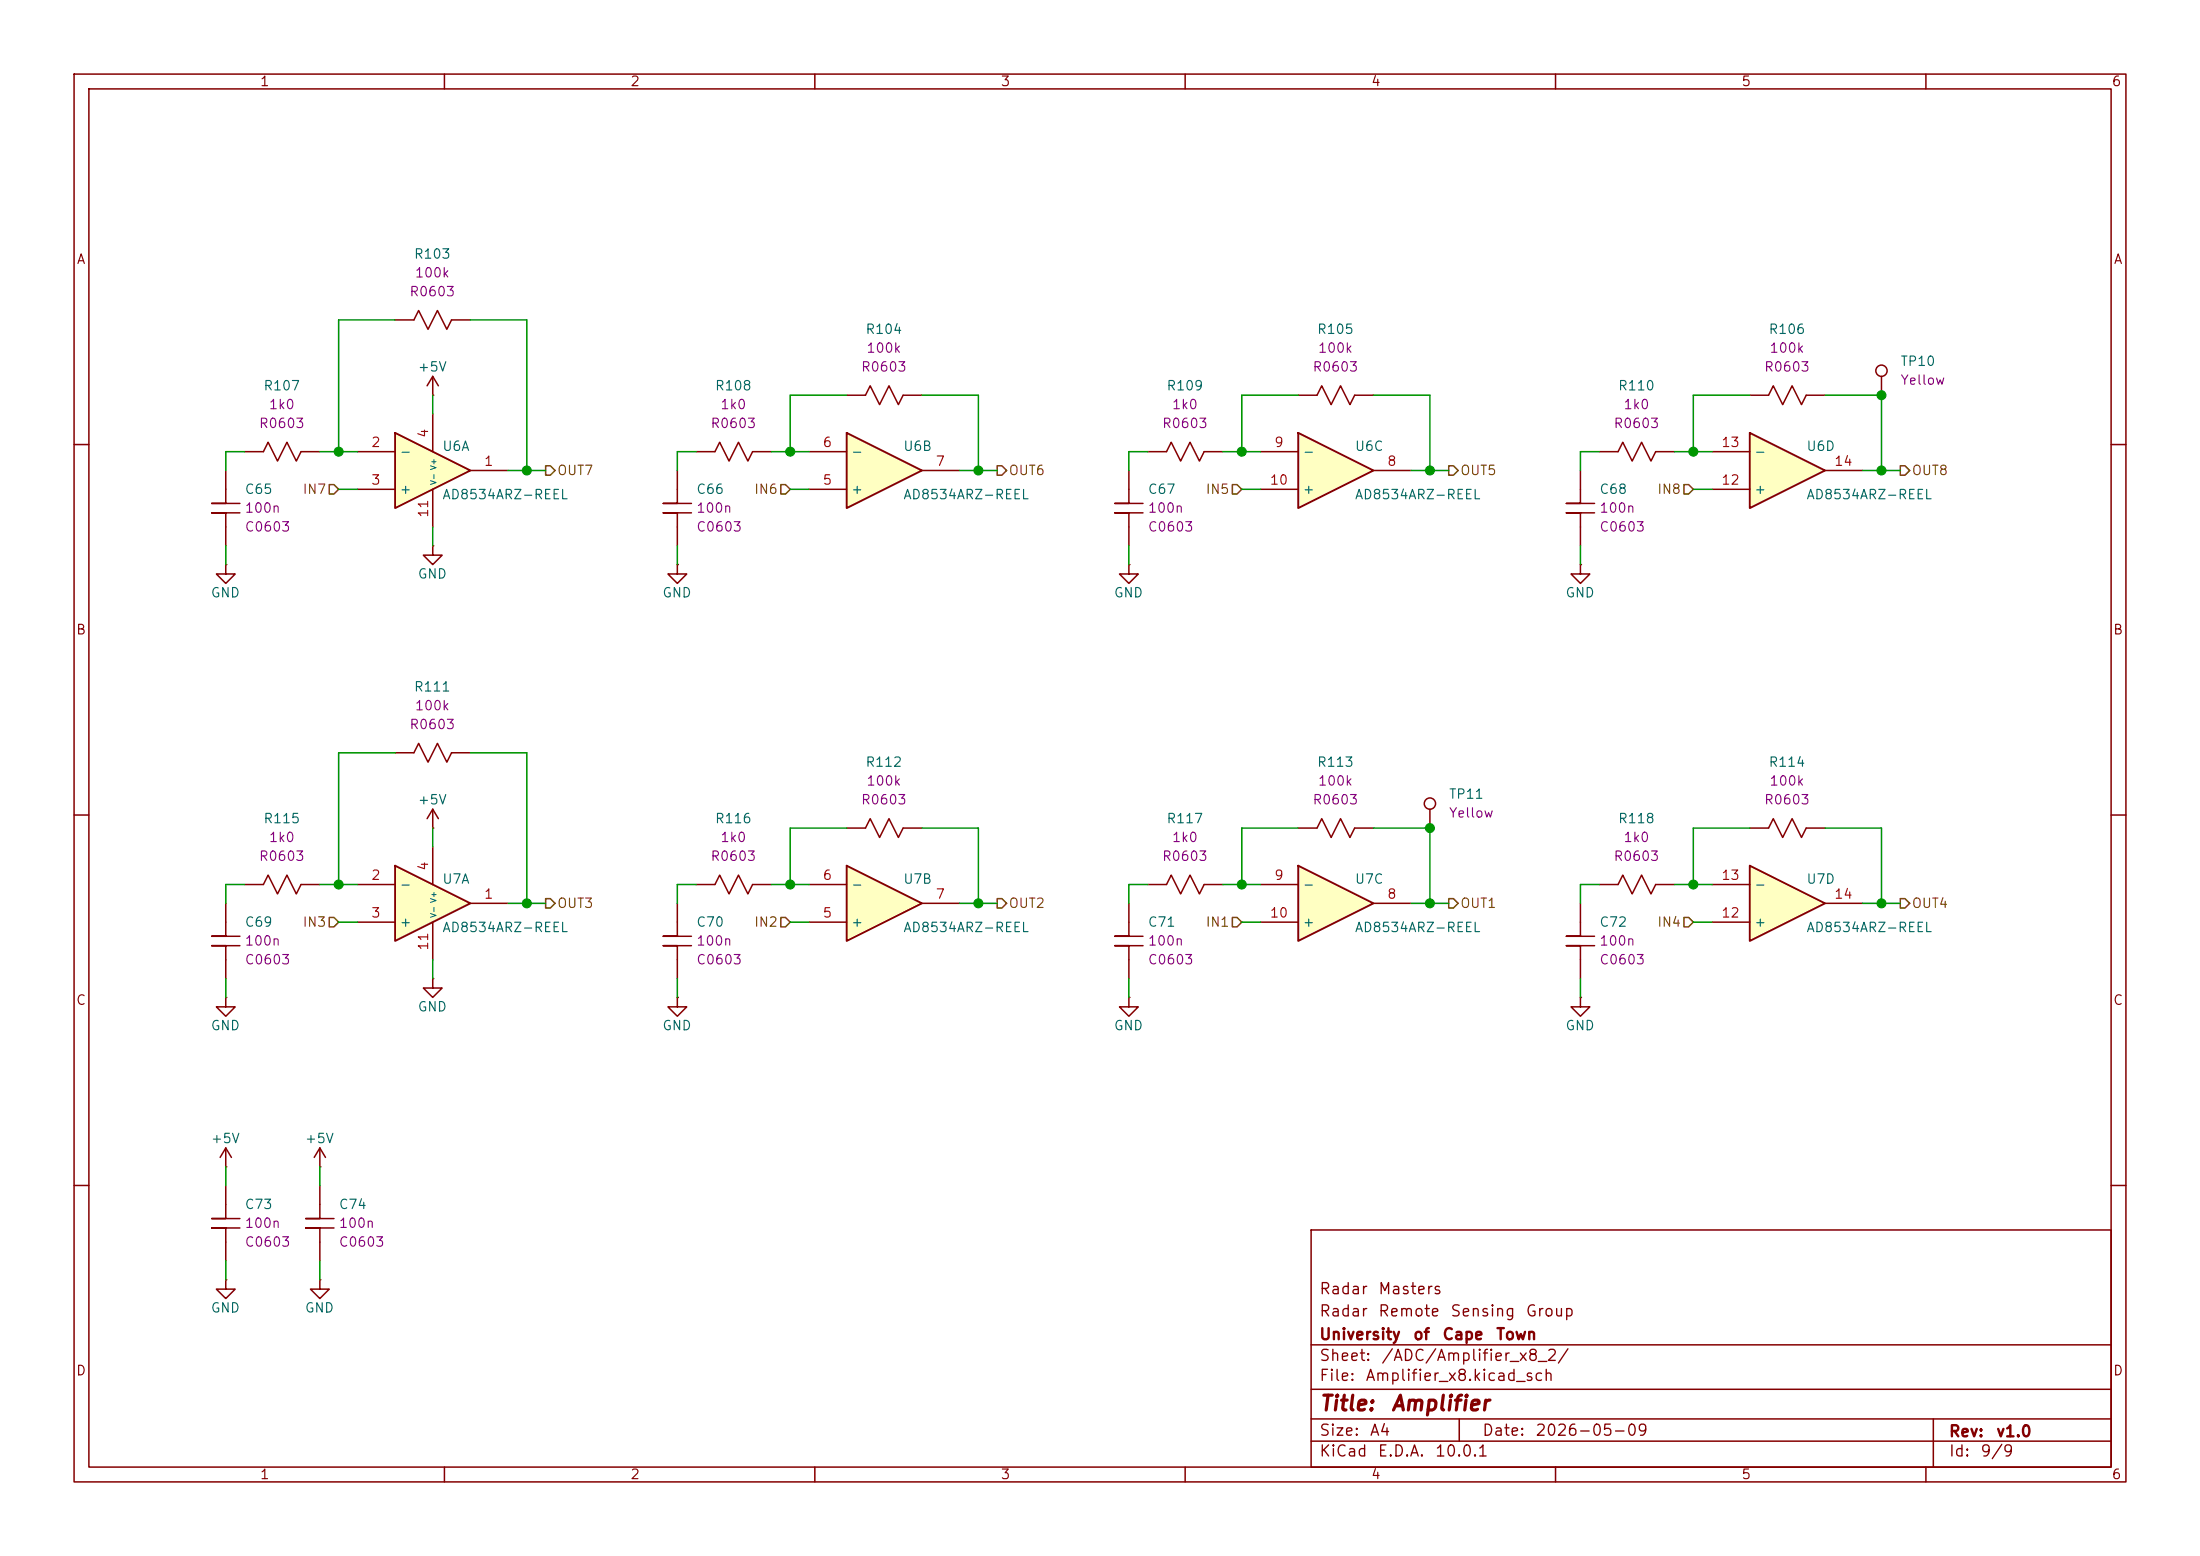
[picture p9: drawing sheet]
<svg xmlns="http://www.w3.org/2000/svg" width="297mm" height="210mm" viewBox="0 0 297 210" stroke-linecap="round" stroke-linejoin="round" font-family="sans-serif">
<g fill="none" stroke="#840000" stroke-width=".2">
<path d="M10 10h277v190h-277zM12 12h273v186h-273zM60 10v2M110 10v2M160 10v2M210 10v2M260 10v2M10 60h2M215.9 61h2.5l.7-1.3 1.2 2.5 1.3-2.5 1.3 2.5 .6-1.2h2.6M285 60h2M10 110h2M285 110h2"/>
<path d="M58.4 132.1v1.3h1.3l-1.3 1.2-1.3-1.2h1.3M58.4 132.1h.1M10 160h2M43.2 160v4.5h-1.9h3.8M45.1 165.7h-3.8h1.9v4.5M177 166h108v32h-108zM285 160h2M60 198v2M110 198v2M160 198v2M177 194.5h108M177 191.5h108"/>
<path d="M177 187.5h108M177 181.5h108M197 191.5v3M210 198v2M260 198v2M261 191.5v6.5"/>
</g>
<path d="M114.3 116.8l10.2 5.1-10.2 5.1z" fill="#ffffc2"/>
<path d="M114.3 116.8l10.2 5.1-10.2 5.1z" fill="none" stroke="#840000" stroke-width=".25"/>
<path d="M109.2 119.4h5.1M109.2 124.5h5.1M124.5 121.9h5" fill="none" stroke="#840000" stroke-width=".2"/>
<path d="M53.3 116.8l10.2 5.1-10.2 5.1z" fill="#ffffc2"/>
<path d="M53.3 116.8l10.2 5.1-10.2 5.1z" fill="none" stroke="#840000" stroke-width=".25"/>
<path d="M48.3 119.4h5M58.4 114.3v5.1M48.3 124.5h5M58.4 124.5v5M63.5 121.9h5.1" fill="none" stroke="#840000" stroke-width=".2"/>
<path d="M175.3 58.4l10.1 5.1-10.1 5.1z" fill="#ffffc2"/>
<path d="M175.3 58.4l10.1 5.1-10.1 5.1z" fill="none" stroke="#840000" stroke-width=".25"/>
<path d="M175.3 53.3h2.5l.6-1.2 1.3 2.5 1.3-2.5 1.2 2.5 .7-1.3h2.5M170.2 61h5.1M170.2 66h5.1M185.4 63.5h5.1M152.4 134.6v1.3h1.3l-1.3 1.3-1.3-1.3h1.3M152.4 134.6h.1" fill="none" stroke="#840000" stroke-width=".2"/>
<path d="M236.2 116.8l10.2 5.1-10.2 5.1z" fill="#ffffc2"/>
<path d="M236.2 116.8l10.2 5.1-10.2 5.1z" fill="none" stroke="#840000" stroke-width=".25"/>
<path d="M231.1 119.4h5.1M213.4 121.9v4.5h-1.9h3.8M213.4 134.6v1.3h1.2l-1.2 1.3-1.3-1.3h1.3M213.4 134.6h.1M215.3 127.6h-3.8h1.9v4.5M231.1 124.5h5.1M246.4 121.9h5.1" fill="none" stroke="#840000" stroke-width=".2"/>
<path d="M114.3 58.4l10.2 5.1-10.2 5.1z" fill="#ffffc2"/>
<path d="M114.3 58.4l10.2 5.1-10.2 5.1z" fill="none" stroke="#840000" stroke-width=".25"/>
<path d="M114.3 53.3h2.5l.7-1.2 1.2 2.5 1.3-2.5 1.3 2.5 .6-1.3h2.6M109.2 66h5.1M109.2 61h5.1M124.5 63.5h5M175.3 111.8h2.5l.6-1.3 1.3 2.5 1.3-2.5 1.2 2.5 .7-1.2h2.5M236.2 111.8h2.6l.6-1.3 1.3 2.5 1.2-2.5 1.3 2.5 .6-1.2h2.6M30.5 121.9v4.5h-1.9h3.8M32.4 127.6h-3.8h1.9v4.5M30.5 172.7v1.3h1.2l-1.2 1.3-1.3-1.3h1.3M30.5 172.7h.1M43.2 172.7v1.3h1.2l-1.2 1.3-1.3-1.3h1.3M43.2 172.7h.1" fill="none" stroke="#840000" stroke-width=".2"/>
<path d="M175.3 116.8l10.1 5.1-10.1 5.1z" fill="#ffffc2"/>
<path d="M175.3 116.8l10.1 5.1-10.1 5.1z" fill="none" stroke="#840000" stroke-width=".25"/>
<g fill="none" stroke="#840000" stroke-width=".2">
<path d="M236.2 53.3h2.6l.6-1.2 1.3 2.5 1.2-2.5 1.3 2.5 .6-1.3h2.6M254 50.8v2.5M152.4 63.5v4.4h-1.9h3.8M152.4 76.2v1.3h1.3l-1.3 1.2-1.3-1.2h1.3M152.4 76.2h.1M154.3 69.2h-3.8h1.9v4.5M154.9 61h2.6l.6-1.3 1.3 2.5 1.3-2.5 1.2 2.5 .7-1.2h2.5M213.4 76.2v1.3h1.2l-1.2 1.2-1.3-1.2h1.3M213.4 76.2h.1M213.4 63.5v4.4h-1.9h3.8M215.3 69.2h-3.8h1.9v4.5M94 119.4h2.5l.7-1.3 1.2 2.6 1.3-2.6 1.3 2.6 .6-1.3h2.5"/>
<path d="M114.3 111.8h2.5l.7-1.3 1.2 2.5 1.3-2.5 1.3 2.5 .6-1.2h2.6M154.9 119.4h2.6l.6-1.3 1.3 2.6 1.3-2.6 1.2 2.6 .7-1.3h2.5M170.2 119.4h5.1M193 109.2v2.6M91.4 134.6v1.3h1.3l-1.3 1.3-1.2-1.3h1.2M91.4 134.6h.1M91.4 121.9v4.5h-1.9h3.8M93.3 127.6h-3.8h1.9v4.5M152.4 121.9v4.5h-1.9h3.8M154.3 127.6h-3.8h1.9v4.5M170.2 124.5h5.1M185.4 121.9h5.1"/>
<circle cx="254" cy="50" r=".76"/>
<circle cx="193" cy="108.5" r=".76"/>
</g>
<path d="M236.2 58.4l10.2 5.1-10.2 5.1z" fill="#ffffc2"/>
<path d="M236.2 58.4l10.2 5.1-10.2 5.1z" fill="none" stroke="#840000" stroke-width=".25"/>
<path d="M58.4 73.7v1.2h1.3l-1.3 1.3-1.3-1.3h1.3M58.4 73.7h.1M231.1 66h5.1M231.1 61h5.1M246.4 63.5h5.1M215.9 119.4h2.5l.7-1.3 1.2 2.6 1.3-2.6 1.3 2.6 .6-1.3h2.6" fill="none" stroke="#840000" stroke-width=".2"/>
<path d="M53.3 58.4l10.2 5.1-10.2 5.1z" fill="#ffffc2"/>
<path d="M53.3 58.4l10.2 5.1-10.2 5.1z" fill="none" stroke="#840000" stroke-width=".25"/>
<g fill="none" stroke="#840000" stroke-width=".2">
<path d="M53.3 43.2h2.6l.6-1.3 1.3 2.6 1.3-2.6 1.2 2.6 .7-1.3h2.5M58.4 53.3h.1M58.4 50.8v2.5M58.4 55.9v5.1M58.4 50.8l-.7 1.3M58.4 50.8l.8 1.3M30.5 76.2v1.3h1.2l-1.2 1.2-1.3-1.2h1.3M30.5 76.2h.1M30.5 63.5v4.4h-1.9h3.8M32.4 69.2h-3.8h1.9v4.5M33 61h2.6l.6-1.3 1.3 2.5 1.2-2.5 1.3 2.5 .6-1.2h2.6M48.3 61h5"/>
<path d="M48.3 66h5M58.4 66v5.1M63.5 63.5h5.1M91.4 76.2v1.3h1.3l-1.3 1.2-1.2-1.2h1.2M91.4 76.2h.1M91.4 63.5v4.4h-1.9h3.8M93.3 69.2h-3.8h1.9v4.5M94 61h2.5l.7-1.3 1.2 2.5 1.3-2.5 1.3 2.5 .6-1.2h2.5M33 119.4h2.6l.6-1.3 1.3 2.6 1.2-2.6 1.3 2.6 .6-1.3h2.6M53.3 101.6h2.6l.6-1.3 1.3 2.6 1.3-2.6 1.2 2.6 .7-1.3h2.5M58.4 111.8h.1M58.4 109.2v2.6"/>
<path d="M58.4 109.2l-.7 1.3M58.4 109.2l.8 1.3M30.5 134.6v1.3h1.2l-1.2 1.3-1.3-1.3h1.3M30.5 134.6h.1M30.5 157.5h.1M30.5 154.9v2.6M30.5 154.9l-.8 1.3M30.5 154.9l.7 1.3M43.2 157.5h.1M43.2 154.9l-.8 1.3M43.2 154.9l.7 1.3M43.2 154.9v2.6"/>
<path d="M30.5 160v4.5h-1.9h3.8M32.4 165.7h-3.8h1.9v4.5"/>
</g>
<g fill="none" stroke="#725600" stroke-width=".2">
<path d="M44.4 65.4h.7l.6 .6-.6 .7h-.7zM73.7 62.9h.6l.6 .6-.6 .6h-.6zM105.4 65.4h.6l.7 .6-.7 .7h-.6zM134.6 62.9h.7l.6 .6-.6 .6h-.7zM166.4 65.4h.6l.6 .6-.6 .7h-.6zM195.6 62.9h.6l.6 .6-.6 .6h-.6zM227.3 65.4h.7l.6 .6-.6 .7h-.7zM256.5 62.9h.7l.6 .6-.6 .6h-.7zM44.4 123.8h.7l.6 .7-.6 .6h-.7zM73.7 121.3h.6l.6 .6-.6 .7h-.6zM105.4 123.8h.6l.7 .7-.7 .6h-.6zM134.6 121.3h.7l.6 .6-.6 .7h-.7z"/>
<path d="M166.4 123.8h.6l.6 .7-.6 .6h-.6zM195.6 121.3h.6l.6 .6-.6 .7h-.6zM227.3 123.8h.7l.6 .7-.6 .6h-.7zM256.5 121.3h.7l.6 .6-.6 .7h-.7z"/>
</g>
<g fill="none" stroke="#009600" stroke-width=".2">
<path d="M53.3 43.2h-7.6v17.8M58.4 53.3v2.6M63.5 43.2h7.6v20.3M114.3 53.3h-7.6v7.7M124.5 53.3h7.6v10.2M175.3 53.3h-7.7v7.7M185.4 53.3h7.6v10.2M236.2 53.3h-7.6v7.7M246.4 53.3h7.6v10.2M30.5 73.7v2.5M33 61h-2.5v2.5M43.2 61h5.1"/>
<path d="M45.7 66h2.6M58.4 71.1v2.6M68.6 63.5h5.1M91.4 73.7v2.5M94 61h-2.6v2.5M104.1 61h5.1M106.7 66h2.5M129.5 63.5h5.1M152.4 73.7v2.5M154.9 61h-2.5v2.5M165.1 61h5.1M167.6 66h2.6"/>
<path d="M190.5 63.5h5.1M213.4 73.7v2.5M215.9 61h-2.5v2.5M226.1 61h5M228.6 66h2.5M251.5 63.5h5M33 119.4h-2.5v2.5M43.2 119.4h5.1M53.3 101.6h-7.6v17.8M58.4 111.8v2.5M63.5 101.6h7.6v20.3M94 119.4h-2.6v2.5"/>
<path d="M104.1 119.4h5.1M114.3 111.8h-7.6v7.6M124.5 111.8h7.6v10.1M154.9 119.4h-2.5v2.5M165.1 119.4h5.1M175.3 111.8h-7.7v7.6M185.4 111.8h7.6v10.1M215.9 119.4h-2.5v2.5M226.1 119.4h5M236.2 111.8h-7.6v7.6M246.4 111.8h7.6v10.1M30.5 132.1v2.5"/>
<path d="M45.7 124.5h2.6M58.4 129.5v2.6M68.6 121.9h5.1M91.4 132.1v2.5M106.7 124.5h2.5M129.5 121.9h5.1M152.4 132.1v2.5M167.6 124.5h2.6M190.5 121.9h5.1M213.4 132.1v2.5M228.6 124.5h2.5M251.5 121.9h5"/>
<path d="M30.5 157.5v2.5M43.2 157.5v2.5M30.5 170.2v2.5M43.2 170.2v2.5"/>
</g>
<g fill="#009600" stroke="#009600" stroke-width=".14">
<circle cx="193" cy="63.5" r=".61"/>
<circle cx="132.1" cy="63.5" r=".61"/>
<circle cx="167.6" cy="61" r=".61"/>
<circle cx="132.1" cy="121.9" r=".61"/>
<circle cx="71.1" cy="121.9" r=".61"/>
<circle cx="106.7" cy="119.4" r=".61"/>
<circle cx="254" cy="53.3" r=".61"/>
<circle cx="254" cy="121.9" r=".61"/>
<circle cx="228.6" cy="61" r=".61"/>
<circle cx="254" cy="63.5" r=".61"/>
<circle cx="228.6" cy="119.4" r=".61"/>
<circle cx="45.7" cy="61" r=".61"/>
<circle cx="106.7" cy="61" r=".61"/>
<circle cx="71.1" cy="63.5" r=".61"/>
<circle cx="45.7" cy="119.4" r=".61"/>
<circle cx="193" cy="111.8" r=".61"/>
<circle cx="167.6" cy="119.4" r=".61"/>
<circle cx="193" cy="121.9" r=".61"/>
</g>
<g font-size="2" fill="#840000">
<text x="178" y="190.9">Title:</text>
<text x="187.7" y="190.9">Amplifier</text>
</g>
<g font-size="1.5" fill="#840000">
<text x="178" y="178.1">Radar</text>
<text x="178" y="175.1">Radar</text>
<text x="186" y="178.1">Remote</text>
<text x="186" y="175.1">Masters</text>
<text x="195.7" y="178.1">Sensing</text>
<text x="205.9" y="178.1">Group</text>
<text x="178" y="184.1">Sheet:</text>
<text x="178" y="181.2">University</text>
<text x="186.4" y="184.1">/ADC/Amplifier_x8_2/</text>
<text x="190.7" y="181.2">of</text>
<text x="194.6" y="181.2">Cape</text>
<text x="201.9" y="181.2">Town</text>
<text x="178" y="186.8">File:</text>
<text x="184.2" y="186.8">Amplifier_x8.kicad_sch</text>
<text x="178" y="197">KiCad</text>
<text x="178" y="194.2">Size:</text>
<text x="184.8" y="194.2">A4</text>
<text x="185.9" y="197">E.D.A.</text>
<text x="193.6" y="197">10.0.1</text>
<text x="200" y="194.2">Date:</text>
<text x="207.2" y="194.2">2026-05-09</text>
<text x="263" y="194.3">Rev:</text>
<text x="263" y="197">Id:</text>
<text x="267.2" y="197">9/9</text>
<text x="269.4" y="194.3">v1.0</text>
</g>
<g font-size="1.3" fill="#840000">
<text x="35" y="12">1</text>
<text x="85" y="12">2</text>
<text x="135" y="12">3</text>
<text x="185" y="12">4</text>
<text x="235" y="12">5</text>
<text x="285" y="12">6</text>
<text x="10.3" y="36">A</text>
<text x="285.3" y="36">A</text>
<text x="10.2" y="86">B</text>
<text x="285.2" y="86">B</text>
<text x="10.2" y="136">C</text>
<text x="285.2" y="136">C</text>
<text x="10.2" y="186">D</text>
<text x="285.2" y="186">D</text>
<text x="35" y="200">1</text>
<text x="85" y="200">2</text>
<text x="135" y="200">3</text>
<text x="185" y="200">4</text>
<text x="235" y="200">5</text>
<text x="285" y="200">6</text>
</g>
<g font-size="1.3" fill="#006464">
<text x="55.8" y="35.2">R103</text>
<text x="116.8" y="45.4">R104</text>
<text x="177.7" y="45.4">R105</text>
<text x="238.7" y="45.4">R106</text>
<text x="35.5" y="53">R107</text>
<text x="56.3" y="50.5">+5V</text>
<text x="96.4" y="53">R108</text>
<text x="157.4" y="53">R109</text>
<text x="218.4" y="53">R110</text>
<text x="256.5" y="49.7">TP10</text>
<text x="53.8" y="61.9">-</text>
<text x="59.6" y="61.2">U6A</text>
<text x="114.8" y="61.9">-</text>
<text x="121.9" y="61.2">U6B</text>
<text x="175.8" y="61.9">-</text>
<text x="182.8" y="61.2">U6C</text>
<text x="236.7" y="61.9">-</text>
<text x="243.8" y="61.2">U6D</text>
<text x="33" y="67">C65</text>
<text x="53.8" y="67">+</text>
<text x="59.6" y="67.7">AD8534ARZ-REEL</text>
<text x="93.9" y="67">C66</text>
<text x="114.8" y="67">+</text>
<text x="121.9" y="67.7">AD8534ARZ-REEL</text>
<text x="154.9" y="67">C67</text>
<text x="175.8" y="67">+</text>
<text x="182.8" y="67.7">AD8534ARZ-REEL</text>
<text x="215.8" y="67">C68</text>
<text x="236.7" y="67">+</text>
<text x="243.8" y="67.7">AD8534ARZ-REEL</text>
<text x="28.4" y="80.9">GND</text>
<text x="56.3" y="78.4">GND</text>
<text x="89.3" y="80.9">GND</text>
<text x="150.3" y="80.9">GND</text>
<text x="211.2" y="80.9">GND</text>
<text x="55.8" y="93.6">R111</text>
<text x="116.8" y="103.8">R112</text>
<text x="177.7" y="103.8">R113</text>
<text x="238.7" y="103.8">R114</text>
<text x="35.5" y="111.4">R115</text>
<text x="56.3" y="108.9">+5V</text>
<text x="96.4" y="111.4">R116</text>
<text x="157.4" y="111.4">R117</text>
<text x="195.5" y="108.1">TP11</text>
<text x="218.4" y="111.4">R118</text>
<text x="59.6" y="119.6">U7A</text>
<text x="121.9" y="119.6">U7B</text>
<text x="182.8" y="119.6">U7C</text>
<text x="243.8" y="119.6">U7D</text>
<text x="33" y="125.4">C69</text>
<text x="53.8" y="120.3">-</text>
<text x="53.8" y="125.4">+</text>
<text x="93.9" y="125.4">C70</text>
<text x="114.8" y="125.4">+</text>
<text x="114.8" y="120.3">-</text>
<text x="154.9" y="125.4">C71</text>
<text x="175.8" y="120.3">-</text>
<text x="175.8" y="125.4">+</text>
<text x="215.8" y="125.4">C72</text>
<text x="236.7" y="125.4">+</text>
<text x="236.7" y="120.3">-</text>
<text x="59.6" y="126.1">AD8534ARZ-REEL</text>
<text x="121.9" y="126.1">AD8534ARZ-REEL</text>
<text x="182.8" y="126.1">AD8534ARZ-REEL</text>
<text x="243.8" y="126.1">AD8534ARZ-REEL</text>
<text x="56.3" y="136.8">GND</text>
<text x="28.4" y="139.4">GND</text>
<text x="89.3" y="139.4">GND</text>
<text x="150.3" y="139.4">GND</text>
<text x="211.2" y="139.4">GND</text>
<text x="28.4" y="154.6">+5V</text>
<text x="41.1" y="154.6">+5V</text>
<text x="33" y="163.5">C73</text>
<text x="45.7" y="163.5">C74</text>
<text x="28.4" y="177.5">GND</text>
<text x="41.1" y="177.5">GND</text>
</g>
<g font-size="1.3" fill="#840084">
<text x="55.2" y="40.3">R0603</text>
<text x="55.9" y="37.8">100k</text>
<text x="116.9" y="47.9">100k</text>
<text x="177.8" y="47.9">100k</text>
<text x="238.8" y="47.9">100k</text>
<text x="116.1" y="50.5">R0603</text>
<text x="177.1" y="50.5">R0603</text>
<text x="238.1" y="50.5">R0603</text>
<text x="256.5" y="52.2">Yellow</text>
<text x="34.9" y="58.1">R0603</text>
<text x="36.2" y="55.5">1k0</text>
<text x="95.8" y="58.1">R0603</text>
<text x="97.2" y="55.5">1k0</text>
<text x="156.8" y="58.1">R0603</text>
<text x="158.1" y="55.5">1k0</text>
<text x="217.7" y="58.1">R0603</text>
<text x="219.1" y="55.5">1k0</text>
<text x="33" y="69.5">100n</text>
<text x="93.9" y="69.5">100n</text>
<text x="154.9" y="69.5">100n</text>
<text x="215.8" y="69.5">100n</text>
<text x="33" y="72.1">C0603</text>
<text x="93.9" y="72.1">C0603</text>
<text x="154.9" y="72.1">C0603</text>
<text x="215.8" y="72.1">C0603</text>
<text x="55.2" y="98.7">R0603</text>
<text x="55.9" y="96.2">100k</text>
<text x="116.9" y="106.3">100k</text>
<text x="177.8" y="106.3">100k</text>
<text x="238.8" y="106.3">100k</text>
<text x="36.2" y="114">1k0</text>
<text x="97.2" y="114">1k0</text>
<text x="116.1" y="108.9">R0603</text>
<text x="158.1" y="114">1k0</text>
<text x="177.1" y="108.9">R0603</text>
<text x="195.5" y="110.7">Yellow</text>
<text x="219.1" y="114">1k0</text>
<text x="238.1" y="108.9">R0603</text>
<text x="34.9" y="116.5">R0603</text>
<text x="95.8" y="116.5">R0603</text>
<text x="156.8" y="116.5">R0603</text>
<text x="217.7" y="116.5">R0603</text>
<text x="33" y="127.9">100n</text>
<text x="33" y="130.5">C0603</text>
<text x="93.9" y="127.9">100n</text>
<text x="93.9" y="130.5">C0603</text>
<text x="154.9" y="127.9">100n</text>
<text x="154.9" y="130.5">C0603</text>
<text x="215.8" y="127.9">100n</text>
<text x="215.8" y="130.5">C0603</text>
<text x="33" y="166">100n</text>
<text x="45.7" y="166">100n</text>
<text x="33" y="168.6">C0603</text>
<text x="45.7" y="168.6">C0603</text>
</g>
<g font-size="1.3" fill="#a90000">
<text x="58.1" y="59.2" transform="rotate(-90 58.1 59.2)">4</text>
<text x="50" y="60.7">2</text>
<text x="50" y="65.7">3</text>
<text x="65.3" y="63.2">1</text>
<text x="111" y="65.7">5</text>
<text x="111" y="60.7">6</text>
<text x="126.2" y="63.2">7</text>
<text x="171.3" y="65.7">10</text>
<text x="171.9" y="60.7">9</text>
<text x="187.2" y="63.2">8</text>
<text x="232.3" y="65.7">12</text>
<text x="232.3" y="60.7">13</text>
<text x="247.5" y="63.2">14</text>
<text x="58.1" y="70" transform="rotate(-90 58.1 70)">11</text>
<text x="50" y="119.1">2</text>
<text x="58.1" y="117.6" transform="rotate(-90 58.1 117.6)">4</text>
<text x="111" y="119.1">6</text>
<text x="171.9" y="119.1">9</text>
<text x="232.3" y="119.1">13</text>
<text x="50" y="124.2">3</text>
<text x="65.3" y="121.6">1</text>
<text x="111" y="124.2">5</text>
<text x="126.2" y="121.6">7</text>
<text x="171.3" y="124.2">10</text>
<text x="187.2" y="121.6">8</text>
<text x="232.3" y="124.2">12</text>
<text x="247.5" y="121.6">14</text>
<text x="58.1" y="128.4" transform="rotate(-90 58.1 128.4)">11</text>
</g>
<g font-size="1.3" fill="#725600">
<text x="75.1" y="64.4">OUT7</text>
<text x="136.1" y="64.4">OUT6</text>
<text x="197" y="64.4">OUT5</text>
<text x="258" y="64.4">OUT8</text>
<text x="40.8" y="67">IN7</text>
<text x="101.7" y="67">IN6</text>
<text x="162.7" y="67">IN5</text>
<text x="223.6" y="67">IN8</text>
<text x="40.8" y="125.4">IN3</text>
<text x="75.1" y="122.9">OUT3</text>
<text x="101.7" y="125.4">IN2</text>
<text x="136.1" y="122.9">OUT2</text>
<text x="162.7" y="125.4">IN1</text>
<text x="197" y="122.9">OUT1</text>
<text x="223.6" y="125.4">IN4</text>
<text x="258" y="122.9">OUT4</text>
</g>
<g font-size=".8" fill="#006464">
<text x="59.1" y="65.5" transform="rotate(-90 59.1 65.5)">V- V+</text>
<text x="59.1" y="124" transform="rotate(-90 59.1 124)">V- V+</text>
</g>
</svg>
